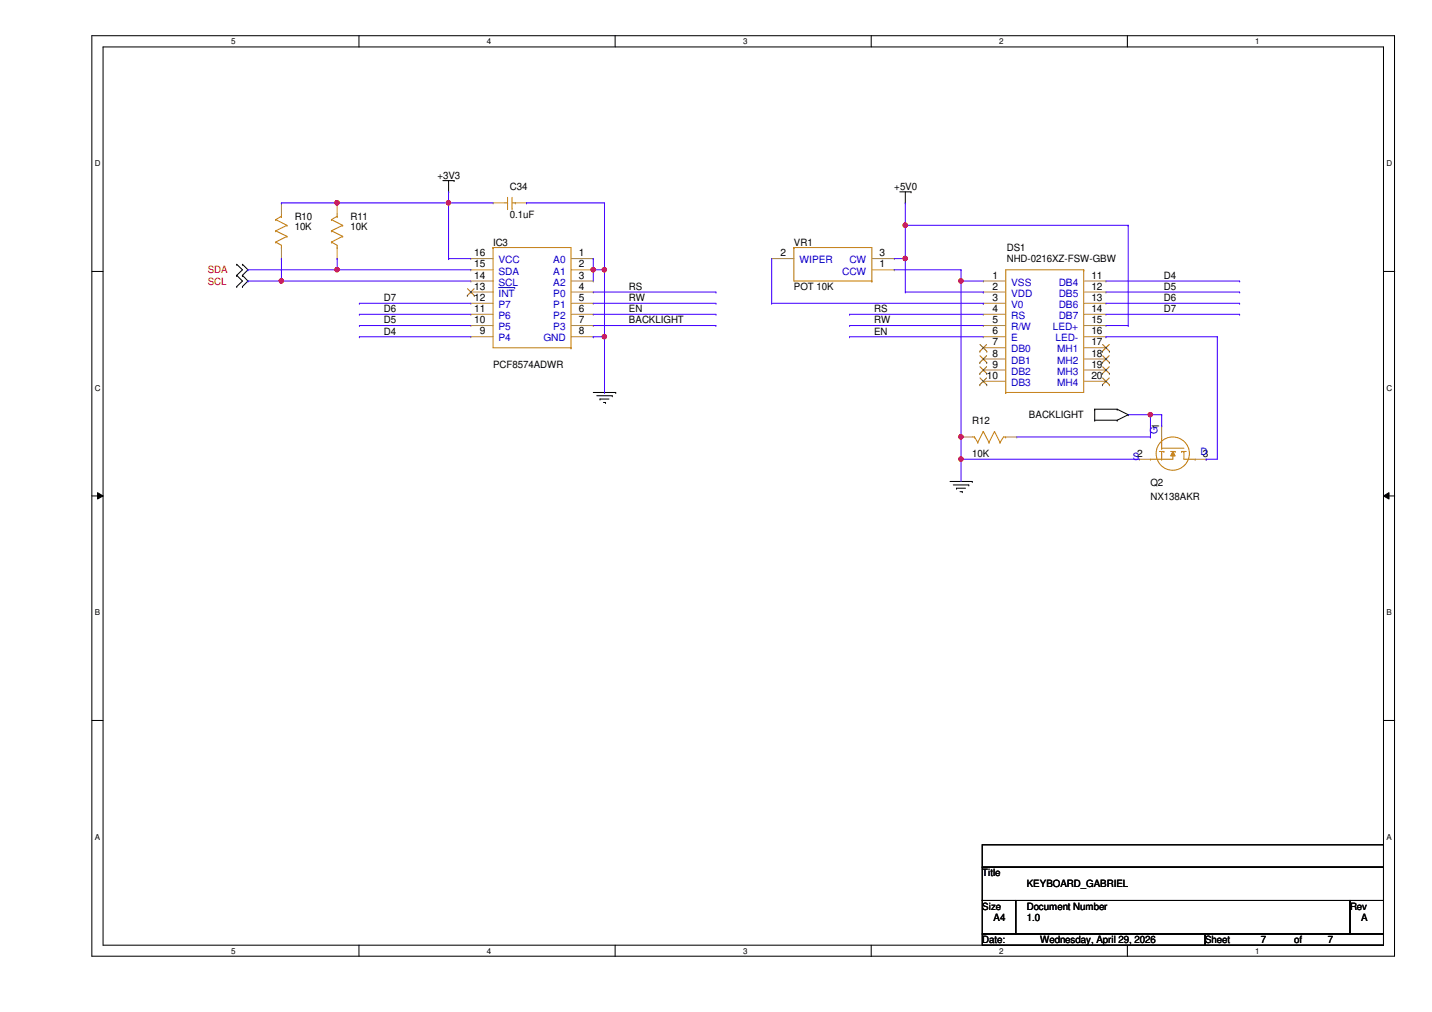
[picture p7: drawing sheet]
<svg xmlns="http://www.w3.org/2000/svg" width="297mm" height="210mm" viewBox="0 0 297 210" stroke-linecap="round" stroke-linejoin="round" font-family="sans-serif">
<path d="M19.1 7.4h270.2v190.9h-270.2zM21.4 9.7h265.6v186.3h-265.6z" fill="none" stroke="#000" stroke-width=".21"/>
<g fill="#fff">
<path d="M47.9 7.7h1v1.8h-1z"/>
<path d="M47.9 196.3h1v1.9h-1z"/>
</g>
<path d="M74.5 7.4v2.3M74.5 196v2.4" fill="none" stroke="#000" stroke-width=".21"/>
<g fill="#fff">
<path d="M101 7.7h.9v1.8h-.9z"/>
<path d="M101 196.3h.9v1.9h-.9z"/>
</g>
<path d="M127.6 7.4v2.3M127.6 196v2.4" fill="none" stroke="#000" stroke-width=".21"/>
<g fill="#fff">
<path d="M154.1 7.7h1v1.8h-1z"/>
<path d="M154.1 196.3h1v1.9h-1z"/>
</g>
<path d="M180.7 7.4v2.3M180.7 196v2.4" fill="none" stroke="#000" stroke-width=".21"/>
<g fill="#fff">
<path d="M207.3 7.7h.9v1.8h-.9z"/>
<path d="M207.3 196.3h.9v1.9h-.9z"/>
</g>
<path d="M233.8 7.4v2.3M233.8 196v2.4" fill="none" stroke="#000" stroke-width=".21"/>
<g fill="#fff">
<path d="M260.4 7.7h.9v1.8h-.9z"/>
<path d="M260.4 196.3h.9v1.9h-.9z"/>
<path d="M19.6 33h1.2v1.9h-1.2z"/>
<path d="M287.6 33h1.2v1.9h-1.2z"/>
<path d="M19.6 79.6h1.2v1.8h-1.2z"/>
<path d="M287.6 79.6h1.2v1.8h-1.2z"/>
</g>
<path d="M19.1 56.3h2.3M287 56.3h2.3" fill="none" stroke="#000" stroke-width=".21"/>
<g fill="#fff">
<path d="M19.6 126.2h1.1v1.8h-1.1z"/>
<path d="M287.6 126.2h1.1v1.8h-1.1z"/>
</g>
<path d="M19.1 102.9h2.3M20.2 102.2l1.2 .7-1.2 .6zM287 102.9l1.1-.7v1.3zM287 102.9h2.3" fill="none" stroke="#000" stroke-width=".21"/>
<path d="M20.2 102.2l1.2 .7-1.2 .6zM287 102.9l1.1-.7v1.3z" fill="#000"/>
<g fill="#fff">
<path d="M19.6 172.7h1.1v1.9h-1.1z"/>
<path d="M287.6 172.7h1.1v1.9h-1.1z"/>
</g>
<g fill="none" stroke="#000" stroke-width=".21">
<path d="M91.9 37.5h2.3M93 39.8h.1M93 37.5v2.3M94.2 37.5h.1M186.6 39.8h2.4M187.8 39.8v2.3M189 39.8h.1M49.1 57.1h.1M49.1 54.8h.1M49.1 59.4h.1M49.1 54.8l1.2 1.2-1.2 1.1M49.1 57.1l1.2 1.2-1.2 1.1"/>
<path d="M50.3 54.8h.1M50.3 57.1h.1M50.3 59.4h.1M50.3 54.8l1.1 1.2-1.1 1.1M50.3 57.1l1.1 1.2-1.1 1.1M187.8 42.1h.1M123.1 81.4h4.6M123.8 82.1h3.2M124.5 82.8h.1M124.5 82.8h1.8M125.2 83.5h.4M125.6 83.5h.1"/>
<path d="M127 82.1h.1M127.7 81.4h.1M197.1 99.9h4.6M201.7 99.9h.1M227.1 87.2h.1M227.1 84.9h.1M227.1 84.9h4.6M227.1 87.2h4.6M227.1 84.9v2.3M231.7 84.9h.1M231.7 87.2h.1M231.7 84.9l2.3 1.1"/>
<path d="M234 86h.1M234 86l-2.3 1.2M197.7 100.6h3.3M198.4 101.3h.1M198.4 101.3h1.9M199.1 102h.5M199.6 102h.1M201 100.6h.1M19.1 149.4h2.3M287 149.4h2.3M203.8 175.2h83.2v4.7h-83.2zM203.8 179.9h83.2v6.9h-83.2z"/>
<path d="M203.8 186.8h6.9v6.9h-6.9zM203.8 193.7h46.2v2.3h-46.2zM210.7 186.8h69.3v6.9h-69.3zM250 193.7h37v2.3h-37zM280 186.8h7v6.9h-7z"/>
</g>
<g fill="none" stroke="#cc8006" stroke-width=".21">
<path d="M57.2 50.2h.1M57.2 47.9h.1M57.2 45.6h.1M57.2 50.2l1.2 .7v.4M57.2 47.9l2.3 1.1M57.2 45.6l2.3 1.1M58.4 44.9h.1M58.4 51.3h.1M58.4 44.9l-1.2 .7M58.4 44.4v.5M59.5 49h.1M59.5 46.7h.1"/>
<path d="M59.5 49l-2.3 1.2M59.5 46.7l-2.3 1.2M68.7 50.2h.1M68.7 47.9h.1M68.7 45.6h.1M68.7 50.2l1.2 .7v.4M68.7 47.9l2.4 1.1M68.7 45.6l2.4 1.1M69.9 44.9h.1M69.9 51.3h.1M69.9 44.9l-1.2 .7M69.9 44.4v.5"/>
<path d="M71.1 49h.1M71.1 46.7h.1M71.1 49l-2.4 1.2M71.1 46.7l-2.4 1.2M102.3 51.3h.1M102.3 51.3h16.1v20.8M102.3 51.3v20.8h16.1M104.6 42.1h.7M105.3 43.3h.1M105.3 42.1h.1M105.3 40.9v2.4M106.2 43.3h.1"/>
<path d="M106.2 40.9v2.4M106.2 42.1h.7M106.9 42.1h.1M164.7 51.3h.1M164.7 51.3h16.1v7M164.7 51.3v7h16.1M180.8 58.3h.1M224.8 56h.1M224.8 56h-16.2v25.4M224.8 56v25.4h-16.2M118.4 72.1h.1M201.7 90.6h.4"/>
<path d="M202.1 90.6h.1M202.1 90.6l.7 1.2M202.8 91.8h.1M204 89.5h.1M204 89.5l1.1 2.3M204 89.5l-1.2 2.3M205.1 91.8h.1M206.3 89.5h.1M206.3 89.5l1.1 2.3M206.3 89.5l-1.2 2.3M207.4 91.8h.1M208.6 81.4h.1"/>
<path d="M208.6 90.6h.1M208.6 90.6h-.4l-.8 1.2M238.6 95.2h.1M240.5 93.6h.9M241 93h.1M241 95.2h.1M241 90.6v2.4M241 93.6v1.6M241 93h4.6M241.4 93.6h.1M242.8 93.6h1M243.3 93.6h.1"/>
<path d="M243.3 93.6v1.6h-4.7M243.8 93.6h.1M245.1 93.6h.1M245.1 93.6h.9M245.6 93.6h.1M245.6 93.6v1.6h2.3M247.9 95.2h.1"/>
<circle cx="243.3" cy="94.1" r="3.5"/>
</g>
<g fill="none" stroke="#a84" stroke-width=".21">
<path d="M58.4 42.1h.1M58.4 53.6h.1M58.4 42.1v2.3M58.4 51.3v2.3M69.9 42.1h.1M69.9 53.6h.1M69.9 42.1v2.3M69.9 51.3v2.3M97.7 53.6h.1M97.7 56h.1M97.7 58.3h.1M97.7 53.6h4.6"/>
<path d="M97.7 56h4.6M97.7 58.3h4.6M102.3 42.1h.1M102.3 42.1h2.3M106.9 42.1h2.3M109.2 42.1h.1M118.4 53.6h4.7M118.4 56h4.7M118.4 58.3h4.7M123.1 53.6h.1M123.1 56h.1M123.1 58.3h.1"/>
<path d="M160.1 53.6h.1M160.1 53.6h4.6M180.8 53.6h4.7M180.8 56h4.7M185.5 56h.1M185.5 53.6h.1M204 58.3h.1M204 58.3h4.6M224.8 58.3h4.6M229.4 58.3h.1M97.7 60.6h.1M97.7 62.9h.1"/>
<path d="M97.7 65.2h.1M97.7 67.5h.1M97.7 69.8h.1M97.7 60.6h4.6M97.7 62.9h4.6M97.7 65.2h4.6M97.7 67.5h4.6M97.7 69.8h4.6M118.4 60.6h4.7M118.4 62.9h4.7M118.4 65.2h4.7M118.4 67.5h4.7"/>
<path d="M118.4 69.8h4.7M123.1 60.6h.1M123.1 62.9h.1M123.1 65.2h.1M123.1 67.5h.1M123.1 69.8h.1M204 60.6h.1M204 62.9h.1M204 65.2h.1M204 67.5h.1M204 69.8h.1M204 72.1h.1"/>
<path d="M204 74.5h.1M204 76.7h.1M204 79.1h.1M204 60.6h4.6M204 62.9h4.6M204 65.2h4.6M204 67.5h4.6M204 69.8h4.6M204 72.1h4.6M204 74.5h4.6M204 76.7h4.6M204 79.1h4.6"/>
<path d="M224.8 60.6h4.6M224.8 62.9h4.6M224.8 65.2h4.6M224.8 67.5h4.6M224.8 69.8h4.6M224.8 72.1h4.6M224.8 74.5h4.6M224.8 76.7h4.6M224.8 79.1h4.6M229.4 60.6h.1M229.4 62.9h.1M229.4 65.2h.1"/>
<path d="M229.4 67.5h.1M229.4 69.8h.1M229.4 72.1h.1M229.4 74.5h.1M229.4 76.7h.1M229.4 79.1h.1M199.3 90.6h.1M199.3 90.6h2.4M208.6 90.6h2.3M210.9 90.6h.1"/>
</g>
<g fill="none" stroke="#804000" stroke-width=".21">
<path d="M97 59.9l1.4 1.4M98.3 59.9l-1.4 1.4M96.9 61.3h.1M98.4 61.3h.1M203.2 72.9h.1M203.2 75.2h.1M203.2 77.5h.1M203.2 79.8h.1M203.3 71.5l1.4 1.4M203.3 73.8l1.4 1.4M203.3 76.1l1.4 1.4M203.3 78.4l1.4 1.4"/>
<path d="M204.6 71.5l-1.4 1.4M204.6 73.8l-1.4 1.4M204.6 76.1l-1.4 1.4M204.6 78.4l-1.4 1.4M204.7 72.9h.1M204.7 75.2h.1M204.7 77.5h.1M204.7 79.8h.1M228.7 72.9h.1M228.7 75.2h.1M228.7 77.5h.1M228.7 79.8h.1"/>
<path d="M228.7 71.5l1.4 1.4M228.7 73.8l1.4 1.4M228.7 76.1l1.4 1.4M228.7 78.4l1.4 1.4M230.1 71.5l-1.4 1.4M230.1 73.8l-1.4 1.4M230.1 76.1l-1.4 1.4M230.1 78.4l-1.4 1.4M230.1 72.9h.1M230.1 75.2h.1M230.1 77.5h.1M230.1 79.8h.1"/>
</g>
<path d="M103.4 59.6h3.4M106.8 59.6h.1" fill="none" stroke="#00c" stroke-width=".21"/>
<path d="M243.3 93.6l.5 1h-1z" fill="#cc8006"/>
<path d="M243.3 93.6l.5 1h-1z" fill="none" stroke="#cc8006" stroke-width=".21"/>
<path d="M236.3 95.2h.1M236.3 95.2h2.3M241 88.3h.1M241 88.3v2.3M247.9 95.2h2.3M250.2 95.2h.1" fill="none" stroke="#a84" stroke-width=".21"/>
<path d="M93 39.8h.1M93 39.8v13.8M93 42.1h.1M93 53.6h.1M93 42.1h9.3M93 53.6h4.7M109.2 42.1h.1M109.2 42.1h16.2v13.9M123.1 53.6h.1M123.1 56h.1M123.1 53.6v4.7M125.4 56h.1" fill="none" stroke="#4200ff" stroke-width=".21"/>
<circle cx="123" cy="55.9" r=".45" fill="#f00"/>
<circle cx="123" cy="55.9" r=".45" fill="none" stroke="#f00" stroke-width=".21"/>
<path d="M123.1 56h.1M123.1 56h2.3M125.4 56h.1M125.4 56v13.8" fill="none" stroke="#4200ff" stroke-width=".21"/>
<circle cx="125.4" cy="69.8" r=".45" fill="#f00"/>
<circle cx="125.4" cy="69.8" r=".45" fill="none" stroke="#f00" stroke-width=".21"/>
<circle cx="125.4" cy="55.9" r=".45" fill="#f00"/>
<circle cx="125.4" cy="55.9" r=".45" fill="none" stroke="#f00" stroke-width=".21"/>
<path d="M58.4 42.1h.1M58.4 42.1h34.6M69.9 42.1h.1M123.1 69.8h.1M123.1 69.8h2.3" fill="none" stroke="#4200ff" stroke-width=".21"/>
<circle cx="93" cy="42.1" r=".45" fill="#f00"/>
<circle cx="93" cy="42.1" r=".45" fill="none" stroke="#f00" stroke-width=".21"/>
<circle cx="69.9" cy="42.1" r=".45" fill="#f00"/>
<circle cx="69.9" cy="42.1" r=".45" fill="none" stroke="#f00" stroke-width=".21"/>
<path d="M58.4 58.3h.1M58.4 53.6h.1M58.4 58.3h39.3M58.4 53.6v4.7M69.9 53.6h.1M69.9 53.6v2.4" fill="none" stroke="#4200ff" stroke-width=".21"/>
<circle cx="58.3" cy="58.3" r=".45" fill="#f00"/>
<circle cx="58.3" cy="58.3" r=".45" fill="none" stroke="#f00" stroke-width=".21"/>
<path d="M51.4 58.3h.1M51.4 58.3h7M69.9 56h.1M69.9 56h27.8" fill="none" stroke="#4200ff" stroke-width=".21"/>
<circle cx="69.9" cy="55.9" r=".45" fill="#f00"/>
<circle cx="69.9" cy="55.9" r=".45" fill="none" stroke="#f00" stroke-width=".21"/>
<g fill="none" stroke="#4200ff" stroke-width=".21">
<path d="M51.4 56h.1M51.4 56h18.5M187.8 46.7h.1M187.8 42.1v4.6M187.8 46.7h46.2M234 46.7h.1M234 46.7v20.8M74.5 62.9h.1M74.5 65.2h.1M74.5 67.5h.1M74.5 69.8h.1M74.5 62.9h23.2"/>
<path d="M74.5 65.2h23.2M74.5 67.5h23.2M74.5 69.8h23.2M123.1 60.6h25.4M123.1 62.9h25.4M123.1 65.2h25.4M123.1 67.5h25.4M125.4 69.8v11.6M148.5 60.6h.1M148.5 62.9h.1M148.5 65.2h.1M148.5 67.5h.1"/>
<path d="M187.8 60.6h16.2M204 60.6h.1M229.4 67.5h4.6M234 67.5h.1M125.4 81.4h.1"/>
</g>
<circle cx="187.8" cy="46.7" r=".45" fill="#f00"/>
<circle cx="187.8" cy="46.7" r=".45" fill="none" stroke="#f00" stroke-width=".21"/>
<g fill="none" stroke="#4200ff" stroke-width=".21">
<path d="M187.8 53.6h.1M187.8 46.7v6.9M229.4 58.3h27.7M257.1 58.3h.1M176.2 65.2h.1M176.2 67.5h.1M176.2 69.8h.1M176.2 65.2h27.8M176.2 67.5h27.8M176.2 69.8h27.8M229.4 65.2h27.7M229.4 60.6h27.7"/>
<path d="M229.4 62.9h27.7M257.1 60.6h.1M257.1 62.9h.1M257.1 65.2h.1M199.3 95.2h.1M199.3 95.2h37"/>
</g>
<circle cx="199.3" cy="95.2" r=".45" fill="#f00"/>
<circle cx="199.3" cy="95.2" r=".45" fill="none" stroke="#f00" stroke-width=".21"/>
<path d="M229.4 69.8h.1M229.4 69.8h23.1M252.5 69.8h.1M252.5 69.8v25.4h-2.3M199.3 95.2h.1M199.3 95.2v4.7M234 86h4.6M238.6 86h.1M250.2 95.2h.1" fill="none" stroke="#4200ff" stroke-width=".21"/>
<circle cx="238.6" cy="86" r=".45" fill="#f00"/>
<circle cx="238.6" cy="86" r=".45" fill="none" stroke="#f00" stroke-width=".21"/>
<path d="M199.3 58.3h.1M199.3 58.3h4.7M199.3 58.3v32.3M199.3 90.6h.1M241 88.3h.1M241 86v2.3" fill="none" stroke="#4200ff" stroke-width=".21"/>
<circle cx="199.3" cy="90.6" r=".45" fill="#f00"/>
<circle cx="199.3" cy="90.6" r=".45" fill="none" stroke="#f00" stroke-width=".21"/>
<path d="M185.5 53.6h2.3M187.8 53.6h.1M187.8 53.6v7M187.8 60.6h.1M199.3 95.2h.1M199.3 90.6v4.6M210.9 90.6h27.7M238.6 90.6h.1M238.6 86h.1M238.6 86v4.6M238.6 86h2.4M241 86h.1" fill="none" stroke="#4200ff" stroke-width=".21"/>
<circle cx="187.8" cy="53.6" r=".45" fill="#f00"/>
<circle cx="187.8" cy="53.6" r=".45" fill="none" stroke="#f00" stroke-width=".21"/>
<path d="M185.5 56h13.8M199.3 56h.1M199.3 58.3h.1M199.3 56v2.3" fill="none" stroke="#4200ff" stroke-width=".21"/>
<circle cx="199.3" cy="58.3" r=".45" fill="#f00"/>
<circle cx="199.3" cy="58.3" r=".45" fill="none" stroke="#f00" stroke-width=".21"/>
<path d="M160.1 53.6v9.3M160.1 62.9h.1M160.1 62.9h43.9M204 62.9h.1" fill="none" stroke="#4200ff" stroke-width=".21"/>
<circle cx="123" cy="55.9" r=".45" fill="#f00"/>
<circle cx="123" cy="55.9" r=".45" fill="none" stroke="#f00" stroke-width=".21"/>
<circle cx="125.4" cy="69.8" r=".45" fill="#f00"/>
<circle cx="125.4" cy="69.8" r=".45" fill="none" stroke="#f00" stroke-width=".21"/>
<circle cx="125.4" cy="55.9" r=".45" fill="#f00"/>
<circle cx="125.4" cy="55.9" r=".45" fill="none" stroke="#f00" stroke-width=".21"/>
<circle cx="93" cy="42.1" r=".45" fill="#f00"/>
<circle cx="93" cy="42.1" r=".45" fill="none" stroke="#f00" stroke-width=".21"/>
<circle cx="69.9" cy="42.1" r=".45" fill="#f00"/>
<circle cx="69.9" cy="42.1" r=".45" fill="none" stroke="#f00" stroke-width=".21"/>
<circle cx="58.3" cy="58.3" r=".45" fill="#f00"/>
<circle cx="58.3" cy="58.3" r=".45" fill="none" stroke="#f00" stroke-width=".21"/>
<circle cx="69.9" cy="55.9" r=".45" fill="#f00"/>
<circle cx="69.9" cy="55.9" r=".45" fill="none" stroke="#f00" stroke-width=".21"/>
<circle cx="187.8" cy="46.7" r=".45" fill="#f00"/>
<circle cx="187.8" cy="46.7" r=".45" fill="none" stroke="#f00" stroke-width=".21"/>
<circle cx="199.3" cy="95.2" r=".45" fill="#f00"/>
<circle cx="199.3" cy="95.2" r=".45" fill="none" stroke="#f00" stroke-width=".21"/>
<circle cx="238.6" cy="86" r=".45" fill="#f00"/>
<circle cx="238.6" cy="86" r=".45" fill="none" stroke="#f00" stroke-width=".21"/>
<circle cx="199.3" cy="90.6" r=".45" fill="#f00"/>
<circle cx="199.3" cy="90.6" r=".45" fill="none" stroke="#f00" stroke-width=".21"/>
<circle cx="187.8" cy="53.6" r=".45" fill="#f00"/>
<circle cx="187.8" cy="53.6" r=".45" fill="none" stroke="#f00" stroke-width=".21"/>
<circle cx="199.3" cy="58.3" r=".45" fill="#f00"/>
<circle cx="199.3" cy="58.3" r=".45" fill="none" stroke="#f00" stroke-width=".21"/>
<g font-size="2.1">
<text x="90.7" y="37.1">+3V3</text>
<text x="105.7" y="39.4">C34</text>
<text x="185.5" y="39.4">+5V0</text>
<text x="61.1" y="45.6">R10</text>
<text x="61.1" y="47.7">10K</text>
<text x="72.7" y="45.6">R11</text>
<text x="72.7" y="47.7">10K</text>
<text x="105.7" y="45.2">0.1uF</text>
<text x="98.4" y="53.1">16</text>
<text x="102.3" y="50.9">IC3</text>
<text x="120.1" y="53.1">1</text>
<text x="161.9" y="53.1">2</text>
<text x="164.7" y="50.9">VR1</text>
<text x="182.5" y="53.1">3</text>
<text x="208.8" y="52.1">DS1</text>
<text x="98.4" y="55.5">15</text>
<text x="98.4" y="57.8">14</text>
<text x="120.1" y="55.5">2</text>
<text x="120.1" y="57.8">3</text>
<text x="182.5" y="55.5">1</text>
<text x="205.9" y="57.8">1</text>
<text x="208.8" y="54.4">NHD-0216XZ-FSW-GBW</text>
<text x="226.4" y="57.8">11</text>
<text x="241.4" y="57.8">D4</text>
<text x="79.6" y="62.4">D7</text>
<text x="79.6" y="64.7">D6</text>
<text x="98.4" y="60.1">13</text>
<text x="98.4" y="62.4">12</text>
<text x="98.4" y="64.7">11</text>
<text x="120.1" y="60.1">4</text>
<text x="120.1" y="62.4">5</text>
<text x="120.1" y="64.7">6</text>
<text x="130.5" y="60.1">RS</text>
<text x="130.5" y="62.4">RW</text>
<text x="130.5" y="64.7">EN</text>
<text x="164.7" y="60.2">POT 10K</text>
<text x="181.3" y="64.7">RS</text>
<text x="205.9" y="60.1">2</text>
<text x="205.9" y="62.4">3</text>
<text x="205.9" y="64.7">4</text>
<text x="226.4" y="60.1">12</text>
<text x="226.4" y="62.4">13</text>
<text x="226.4" y="64.7">14</text>
<text x="241.4" y="60.1">D5</text>
<text x="241.4" y="62.4">D6</text>
<text x="241.4" y="64.7">D7</text>
<text x="79.6" y="67.1">D5</text>
<text x="79.6" y="69.4">D4</text>
<text x="98.4" y="67">10</text>
<text x="99.5" y="69.3">9</text>
<text x="120.1" y="67">7</text>
<text x="120.1" y="69.3">8</text>
<text x="130.5" y="67.1">BACKLIGHT</text>
<text x="181.3" y="67.1">RW</text>
<text x="181.3" y="69.4">EN</text>
<text x="205.9" y="67">5</text>
<text x="205.9" y="69.3">6</text>
<text x="205.9" y="71.6">7</text>
<text x="226.4" y="67">15</text>
<text x="226.4" y="69.3">16</text>
<text x="226.4" y="71.6">17</text>
<text x="102.3" y="76.4">PCF8574ADWR</text>
<text x="205.9" y="74">8</text>
<text x="205.9" y="76.2">9</text>
<text x="226.4" y="74">18</text>
<text x="226.4" y="76.2">19</text>
<text x="204.7" y="78.6">10</text>
<text x="226.4" y="78.6">20</text>
<text x="201.7" y="87.9">R12</text>
<text x="213.4" y="86.8">BACKLIGHT</text>
<text x="201.7" y="94.9">10K</text>
<text x="235.9" y="94.7">2</text>
<text x="249.5" y="94.7">3</text>
<text x="238.6" y="100.9">Q2</text>
<text x="238.6" y="103.6">NX138AKR</text>
<text x="203.8" y="181.8">Title</text>
<text x="213" y="184.1">KEYBOARD_GABRIEL</text>
<text x="203.8" y="188.7">Size</text>
<text x="206.1" y="191">A4</text>
<text x="213" y="188.7">Document Number</text>
<text x="213" y="191">1.0</text>
<text x="280" y="188.7">Rev</text>
<text x="282.3" y="191">A</text>
<text x="203.8" y="195.6">Date:</text>
<text x="215.8" y="195.6">Wednesday, April 29, 2026</text>
<text x="250" y="195.6">Sheet</text>
<text x="261.5" y="195.6">7</text>
<text x="268.5" y="195.6">of</text>
<text x="275.4" y="195.6">7</text>
</g>
<g font-size="2.1" fill="#f00">
<text x="43.1" y="56.7">SDA</text>
<text x="43.1" y="59">SCL</text>
</g>
<g font-size="2.1" fill="#00c">
<text x="103.4" y="54.6">VCC</text>
<text x="103.4" y="56.9">SDA</text>
<text x="103.4" y="59.3">SCL</text>
<text x="114.8" y="54.6">A0</text>
<text x="114.8" y="56.9">A1</text>
<text x="114.8" y="59.3">A2</text>
<text x="165.8" y="54.6">WIPER</text>
<text x="174.7" y="56.9">CCW</text>
<text x="176.2" y="54.6">CW</text>
<text x="209.8" y="59.3">VSS</text>
<text x="219.6" y="59.3">DB4</text>
<text x="103.4" y="61.6">INT</text>
<text x="103.4" y="63.9">P7</text>
<text x="114.8" y="61.6">P0</text>
<text x="114.8" y="63.9">P1</text>
<text x="209.8" y="61.6">VDD</text>
<text x="209.8" y="63.9">V0</text>
<text x="219.6" y="61.6">DB5</text>
<text x="219.6" y="63.9">DB6</text>
<text x="103.4" y="66.2">P6</text>
<text x="103.4" y="68.5">P5</text>
<text x="103.4" y="70.8">P4</text>
<text x="112.7" y="70.8">GND</text>
<text x="114.8" y="66.2">P2</text>
<text x="114.8" y="68.5">P3</text>
<text x="209.8" y="66.2">RS</text>
<text x="209.8" y="68.5">R/W</text>
<text x="209.8" y="70.8">E</text>
<text x="218.4" y="68.5">LED+</text>
<text x="218.9" y="70.8">LED-</text>
<text x="219.6" y="66.2">DB7</text>
<text x="209.8" y="73.1">DB0</text>
<text x="209.8" y="75.4">DB1</text>
<text x="209.8" y="77.7">DB2</text>
<text x="219.3" y="73.1">MH1</text>
<text x="219.3" y="75.4">MH2</text>
<text x="219.3" y="77.7">MH3</text>
<text x="209.8" y="80.1">DB3</text>
<text x="219.3" y="80.1">MH4</text>
<text x="240.1" y="90" transform="rotate(-90 240.1 90)">G1</text>
<text x="235" y="95.3">S</text>
<text x="249" y="94.4">D</text>
</g>
<g font-size="1.7">
<text x="47.9" y="9.1">5</text>
<text x="101" y="9.1">4</text>
<text x="154.1" y="9.1">3</text>
<text x="207.3" y="9.1">2</text>
<text x="260.4" y="9.1">1</text>
<text x="19.6" y="34.5">D</text>
<text x="287.6" y="34.5">D</text>
<text x="19.6" y="81.1">C</text>
<text x="287.6" y="81.1">C</text>
<text x="19.6" y="127.6">B</text>
<text x="287.6" y="127.6">B</text>
<text x="19.6" y="174.2">A</text>
<text x="287.6" y="174.2">A</text>
<text x="47.9" y="197.8">5</text>
<text x="101" y="197.8">4</text>
<text x="154.1" y="197.8">3</text>
<text x="207.3" y="197.8">2</text>
<text x="260.4" y="197.8">1</text>
</g>
</svg>
